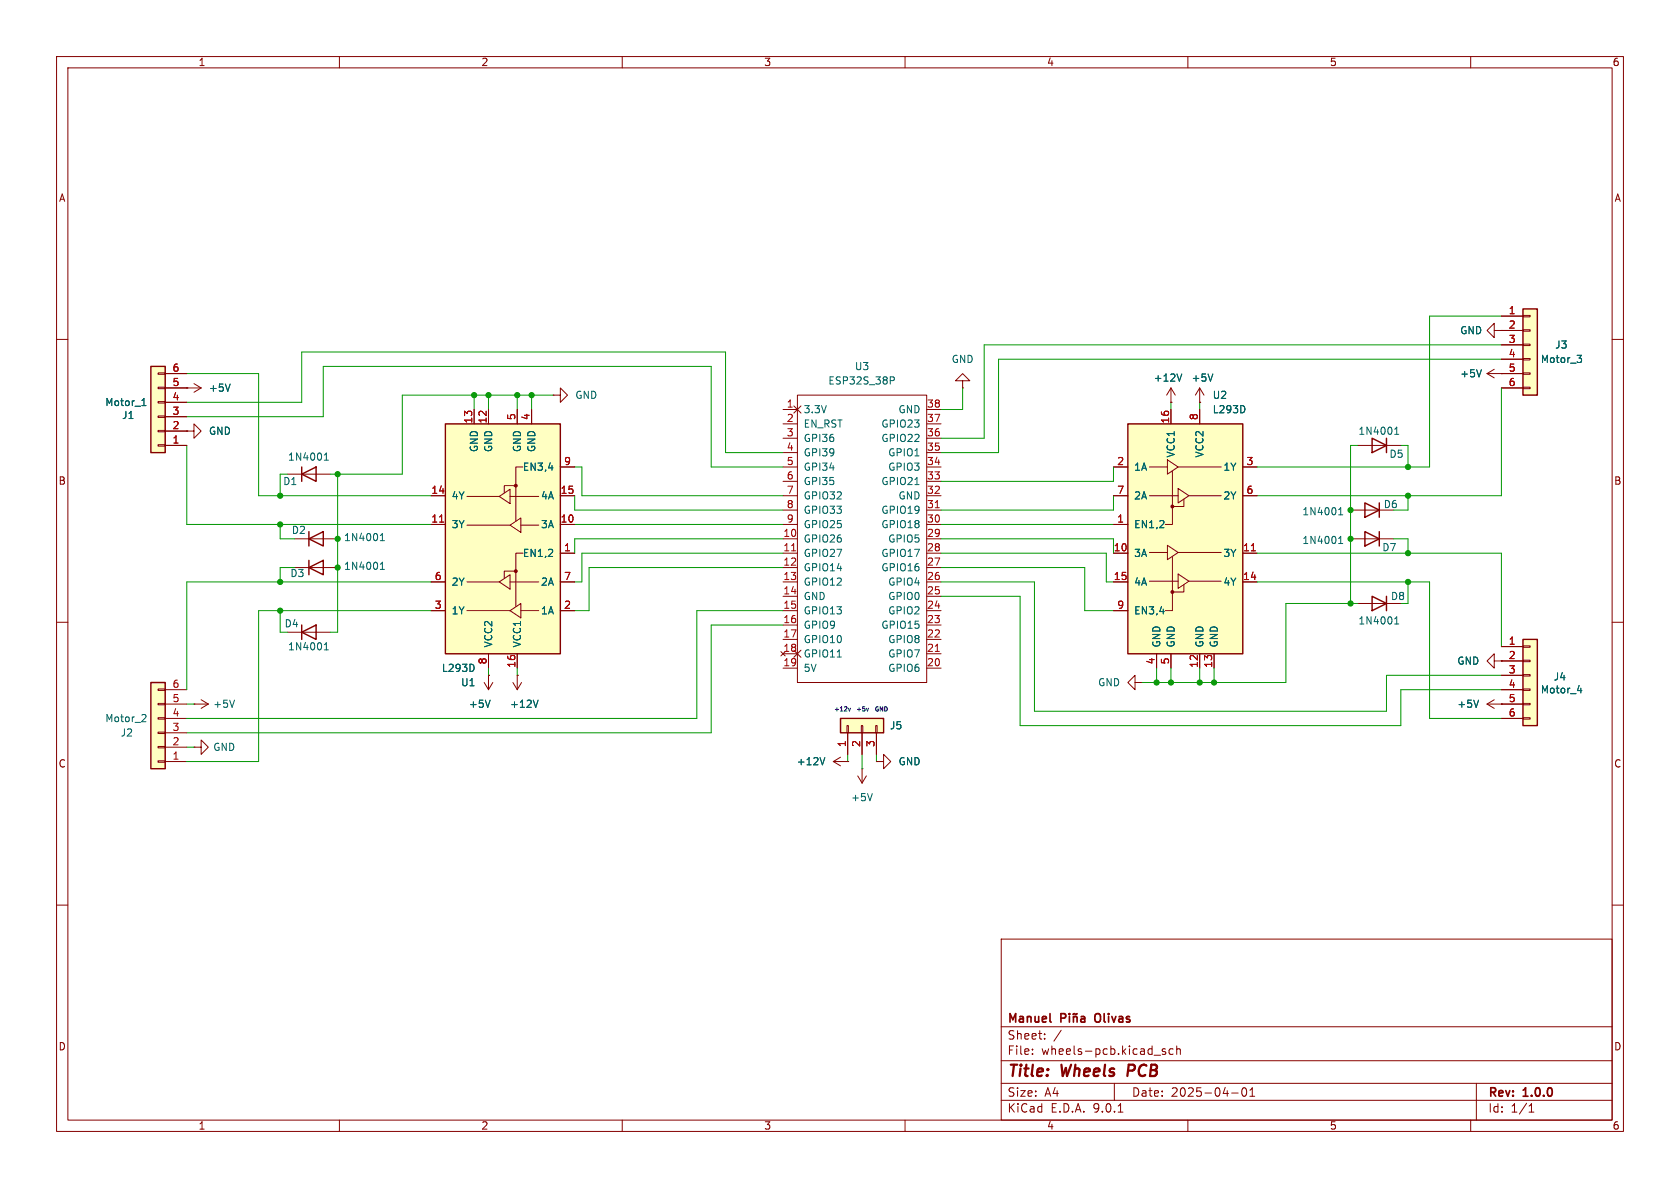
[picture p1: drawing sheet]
<svg xmlns="http://www.w3.org/2000/svg" width="297mm" height="210mm" viewBox="0 0 297 210" stroke-linecap="round" stroke-linejoin="round" font-family="sans-serif">
<g fill="none" stroke="#840000" stroke-width=".18">
<path d="M10 10h277v190h-277zM12 12h273v186h-273zM60 10v2M110 10v2M160 10v2M210 10v2M260 10v2M10 60h2M33 68.6h.1M33 76.2h1.3v-1.3l1.3 1.3-1.3 1.3v-1.3M33 76.2h.1M33 68.6h2.6"/>
<path d="M34.3 67.8l1.3 .8M35.6 68.6l-1.3 .7M212.1 71.1h.1M212.1 68.6l-.8 1.3M212.1 68.6l.8 1.3M212.1 68.6v2.5M285 60h2M10 110h2M285 110h2M10 160h2M177 166h108v32h-108zM285 160h2"/>
<path d="M60 198v2M110 198v2M160 198v2M177 194.5h108M177 191.5h108M177 187.5h108M177 181.5h108M182.5 186.3v.1M182.5 185.5v.1M184.7 183.6v.1M184.7 182.8v.1M187.6 182.1l-1.3 2"/>
<path d="M197 191.5v3M197.7 196.6h.8M204 186.5h1.2M206 185.5l-.3-.1-.2 .2v.2l.5 .2v.3h-.5M207.4 185.5l-.4-.1-.3 .3v.4l.1 .2h.6M208 185.5l.2-.1 .4 .1 .1 .9M208 184.9v1.5M210 198v2M217.7 193.2h1.2M219.7 192.4l.2-.1a.81 .81 0 0 1 .6 .6 .81 .81 0 0 1-.3 .8l-.2 .1a.81 .81 0 0 1-.3-1.4zM221 193.8h.8M221 192.7l.4-.4v1.5"/>
<path d="M260 198v2M261 191.5v6.5M270.3 196.6h.9M270.3 195.5l.4-.4v1.5"/>
</g>
<path d="M199.6 188.2l-.3 2" fill="none" stroke="#840000" stroke-width=".4"/>
<path d="M187.6 180l.7-.1 .1-.2-.1-.4-.2-.1h-.5v1.5M189.1 179.2v.1M189.1 179.7v1M189.8 179.7v1M189.8 179.8l.2-.1 .3 .1 .1 .9M190.4 179.2l-.2 .1-.3-.1-.2 .1M191.1 179.8h.6l.1 .9M193.8 179.3a1.07 1.07 0 0 0 0 1.3M185.7 180.6l.1 .1M191.8 180l-.5 .1a.29 .29 0 0 0-.3 .3 .29 .29 0 0 0 .3 .3l.5-.1" fill="none" stroke="#840000" stroke-width=".3"/>
<path d="M40.7 67.9l-.4 1.3M214.4 66.1l-.4 1.3" fill="none" stroke="#006464" stroke-width=".18"/>
<path d="M26.7 64.8h2.5v15.2h-2.5z" fill="#ffffc2"/>
<path d="M26.7 64.8h2.5v15.2h-2.5z" fill="none" stroke="#840000" stroke-width=".25"/>
<g fill="none" stroke="#840000" stroke-width=".18">
<path d="M27.9 78.6h1.3v.3h-1.3zM27.9 76.1h1.3v.2h-1.3zM27.9 73.5h1.3v.3h-1.3zM27.9 71h1.3v.2h-1.3zM27.9 68.5h1.3v.2h-1.3zM27.9 65.9h1.3v.3h-1.3zM29.2 78.7h3.8M29.2 76.2h3.8M29.2 73.7h3.8M29.2 71.1h3.8M29.2 68.6h3.8M29.2 66h3.8"/>
<path d="M34.3 124.5h.1M34.3 124.5h2.5M35.6 123.7l1.2 .8M36.8 124.5l-1.2 .7"/>
</g>
<path d="M25.1 71.7h.7M25.2 70.7l.2-.3v1.3M41.5 123.8l-.5 1.2" fill="none" stroke="#006464" stroke-width=".18"/>
<path d="M26.7 120.7h2.5v15.2h-2.5z" fill="#ffffc2"/>
<path d="M26.7 120.7h2.5v15.2h-2.5z" fill="none" stroke="#840000" stroke-width=".25"/>
<g fill="none" stroke="#840000" stroke-width=".18">
<path d="M264.2 58.4v-1.2l-1.3 1.2 1.3 1.3v-1.3h1.2M265.4 58.4h.1M262.9 66l1.3 .8M262.9 66h2.5M264.2 65.3l-1.3 .7M265.4 66h.1M27.9 134.5h1.3v.2h-1.3zM27.9 132h1.3v.2h-1.3zM27.9 129.4h1.3v.3h-1.3zM27.9 126.9h1.3v.2h-1.3zM27.9 124.3h1.3v.3h-1.3zM27.9 121.8h1.3v.2h-1.3z"/>
<path d="M29.2 134.6h3.8M29.2 132.1h3.8M29.2 129.5h3.8M29.2 127h3.8M29.2 124.5h3.8M29.2 121.9h3.8"/>
</g>
<path d="M261.9 65.3l-.4 1.3M25.3 126.3l.4 .1 .1 .3-.8 .9h.8" fill="none" stroke="#006464" stroke-width=".18"/>
<path d="M269.2 54.6h2.6v15.3h-2.6z" fill="#ffffc2"/>
<path d="M269.2 54.6h2.6v15.3h-2.6zM242.6 77.5l2.5 1.2-2.5 1.3zM245.1 77.5v2.5" fill="none" stroke="#840000" stroke-width=".25"/>
<g fill="none" stroke="#840000" stroke-width=".18">
<path d="M265.4 55.9h3.8M265.4 58.4h3.8M269.2 55.8h1.3v.2h-1.3zM269.2 58.3h1.3v.2h-1.3zM97.8 69.9h1.3v-1.3l1.2 1.3-1.2 1.2v-1.2M97.8 69.9h.1M138.4 72.4h2.6M138.4 74.9h2.6M138.4 77.5h2.6M140.3 71.8l1.3 1.2M141 69.9h22.8v50.8h-22.8zM141.6 71.8l-1.3 1.2"/>
<path d="M163.8 72.4h2.6M163.8 74.9h2.6M163.8 77.5h2.6M170.2 67.3h1.2l-1.2-1.3-1.3 1.3h1.3v1.3M170.2 68.6h.1M207 71.1h.1M207 68.6l-.8 1.3M207 68.6l.8 1.3M207 68.6v2.5M240 78.7h7.6M265.4 61h3.8M265.4 63.5h3.8"/>
<path d="M265.4 66h3.8M265.4 68.6h3.8M269.2 60.8h1.3v.3h-1.3zM269.2 63.4h1.3v.2h-1.3zM269.2 65.9h1.3v.3h-1.3zM269.2 68.5h1.3v.2h-1.3zM138.4 80h2.6M138.4 82.6h2.6M138.4 85.1h2.6M138.4 87.6h2.6M138.4 90.2h2.6M138.4 92.7h2.6"/>
<path d="M138.4 95.3h2.6M138.4 97.8h2.6M163.8 80h2.6M163.8 82.6h2.6M163.8 85.1h2.6M163.8 87.6h2.6M163.8 90.2h2.6M163.8 92.7h2.6M163.8 95.3h2.6M163.8 97.8h2.6M138.4 100.3h2.6M138.4 102.9h2.6"/>
<path d="M138.4 105.4h2.6M138.4 108h2.6M138.4 110.5h2.6M138.4 113h2.6M138.4 115.6h2.6M138.4 118.1h2.6M140.3 114.9l1.3 1.3M141.6 114.9l-1.3 1.3M163.8 100.3h2.6M163.8 102.9h2.6M163.8 105.4h2.6M163.8 108h2.6"/>
<path d="M163.8 110.5h2.6M163.8 113h2.6M163.8 115.6h2.6M163.8 118.1h2.6M34.3 132.1h1.3v-1.3l1.2 1.3-1.2 1.3v-1.3M34.3 132.1h.1M262.9 124.5l1.3 .7M262.9 124.5h2.5M264.2 123.7l-1.3 .8M265.4 124.5h.1"/>
</g>
<path d="M157.4 66.6h.5l.2 .3-.1 .3-.6 .1M208.9 66.1l-.4 1.3M246.6 76.8h.7M246.6 75.9l.3-.4v1.3M278.8 62.8h.8l-.4 .5 .3 .1 .1 .4-.2 .3h-.4M161.7 85.7h.8M148 116.1h.7M261.4 123.8l-.4 1.2" fill="none" stroke="#006464" stroke-width=".18"/>
<path d="M139.9 97.4h.8M165.3 89.8h.8M165.3 115.2h.8" fill="none" stroke="#a90000" stroke-width=".18"/>
<path d="M269.2 113h2.6v15.3h-2.6z" fill="#ffffc2"/>
<path d="M53.3 83.8l2.6-1.2v2.5zM53.3 82.6v2.5M54.6 99.1v2.5M53.3 111.8l2.6-1.3v2.5zM53.3 110.5v2.5M54.6 100.3l2.5-1.2v2.5zM269.2 113h2.6v15.3h-2.6z" fill="none" stroke="#840000" stroke-width=".25"/>
<g fill="none" stroke="#840000" stroke-width=".18">
<path d="M50.8 83.8h7.6M50.8 111.8h7.6M52.1 100.3h7.6M86.4 119.4h.1M86.4 119.4v2.5M264.2 116.8v-1.2l-1.3 1.2 1.3 1.3v-1.3h1.2M265.4 116.8h.1M265.4 114.3h3.8M265.4 116.8h3.8M265.4 119.4h3.8M269.2 114.2h1.3v.2h-1.3zM269.2 116.7h1.3v.3h-1.3z"/>
<path d="M269.2 119.3h1.3v.2h-1.3zM85.6 120.7l.8 1.2M87.1 120.7l-.7 1.2M265.4 121.9h3.8M265.4 124.5h3.8M265.4 127h3.8M269.2 121.8h1.3v.2h-1.3zM269.2 124.3h1.3v.3h-1.3zM269.2 126.9h1.3v.2h-1.3z"/>
</g>
<path d="M57.3 80.4l.4-.3v1.3M57.3 81.4h.8M67.2 99.7l.4-.3v1.3M57.3 114.9h.8M57.3 114l.4-.4v1.3M67.2 100.7h.8M86.7 123.8l-.5 1.2M278.9 122.1h.8M279.5 121.7v.8" fill="none" stroke="#006464" stroke-width=".18"/>
<path d="M78.7 74.9h20.4v40.7h-20.4z" fill="#ffffc2"/>
<path d="M78.7 74.9h20.4v40.7h-20.4zM54.6 95.3l2.5-1.3v2.5zM54.6 94v2.5M241.3 94l2.5 1.3-2.5 1.2zM243.8 94v2.5" fill="none" stroke="#840000" stroke-width=".25"/>
<g fill="none" stroke="#840000" stroke-width=".18">
<path d="M83.8 72.4v2.5M86.4 72.4v2.5M91.4 72.4v2.5M94 72.4v2.5M52.1 95.3h7.6M76.2 92.7h2.5M76.2 87.6h2.5M82.5 92.8h7.7M82.5 87.8h5.8M88.3 87.8l1.9-1.3v2.5zM90.2 92.8l1.9-1.2v2.5zM90.2 87.8h5"/>
<path d="M91.2 85.9h-2v1.2M92.1 92.8h3.1M92.5 97.8h-1.3v9.4M92.5 82.6h-1.3v9.5M99.1 97.8h2.5M99.1 92.7h2.5M99.1 87.6h2.5M99.1 82.6h2.5M238.8 95.3h7.6M76.2 108h2.5M76.2 102.9h2.5M82.5 108h7.7"/>
<path d="M82.5 102.9h5.8M86.4 115.6v2.5M88.3 102.9l1.9-1.3v2.5zM90.2 108l1.9-1.3v2.5zM90.2 102.9h5M91.2 101h-2v1.2M91.4 115.6v2.5M92.1 108h3.1M99.1 108h2.5M99.1 102.9h2.5M154.9 134.6h1.3v-1.2l1.3 1.2-1.3 1.3v-1.3M154.9 134.6h.1"/>
</g>
<g fill="#840000" stroke="#840000" stroke-width=".18">
<circle cx="91.2" cy="101" r=".25"/>
<circle cx="91.2" cy="85.9" r=".25"/>
</g>
<path d="M77.7 92.3h.7" fill="none" stroke="#a90000" stroke-width=".18"/>
<path d="M67.2 95.6h.8M67.2 94.7l.4-.4v1.3M236.7 96.1h.7M236.7 95.2l.3-.4v1.3M83.8 117.7v.7" fill="none" stroke="#006464" stroke-width=".18"/>
<path d="M199.4 74.9h20.3v40.7h-20.3z" fill="#ffffc2"/>
<path d="M199.4 74.9h20.3v40.7h-20.3z" fill="none" stroke="#840000" stroke-width=".25"/>
<g fill="none" stroke="#840000" stroke-width=".18">
<path d="M207 72.4v2.5M212.1 72.4v2.5M196.8 82.6h2.6M196.8 87.6h2.6M196.8 92.7h2.6M196.8 97.8h2.6M203.2 82.6h3.2M203.2 87.6h5.1M203.2 97.7h3.2M206.4 81.3l1.9 1.3-1.9 1.2zM206.4 96.4l1.9 1.3-1.9 1.2zM207.3 83.3v9.4h-1.3"/>
<path d="M207.3 98.4v9.6h-1.3M208.3 86.4l1.9 1.2-1.9 1.3zM208.3 82.6h7.6M208.3 97.7h7.6M209.3 88.3v1.2h-2M210.2 87.6h5.7M219.7 82.6h2.5M219.7 87.6h2.5M219.7 97.8h2.5M196.8 102.9h2.6M196.8 108h2.6M203.2 102.7h5.1"/>
<path d="M204.5 115.6v2.5M207 115.6v2.5M208.3 101.5l1.9 1.2-1.9 1.3zM209.3 103.4v1.2h-2M210.2 102.7h5.7M212.1 115.6v2.5M214.6 115.6v2.5M219.7 102.9h2.5"/>
</g>
<g fill="#840000" stroke="#840000" stroke-width=".18">
<circle cx="207.3" cy="89.5" r=".25"/>
<circle cx="207.3" cy="104.6" r=".25"/>
</g>
<path d="M221.2 97.4h.7" fill="none" stroke="#a90000" stroke-width=".18"/>
<path d="M220 72v.7" fill="none" stroke="#006464" stroke-width=".18"/>
<path d="M148.6 127h7.6v2.5h-7.6z" fill="#ffffc2"/>
<path d="M241.3 88.9l2.5 1.3-2.5 1.2zM243.8 88.9v2.5M242.6 105.4l2.5 1.3-2.5 1.3zM245.1 105.4v2.6M148.6 127h7.6v2.5h-7.6z" fill="none" stroke="#840000" stroke-width=".25"/>
<g fill="none" stroke="#840000" stroke-width=".18">
<path d="M265.4 58.4h.1M265.4 55.9h3.8M265.4 58.4h3.8M29.2 66h3.8M29.2 68.6h3.8M29.2 78.7h3.8M29.2 76.2h3.8M29.2 73.7h3.8M29.2 71.1h3.8M33 76.2h.1M33 68.6h.1M83.8 72.4v2.5"/>
<path d="M86.4 72.4v2.5M91.4 72.4v2.5M94 72.4v2.5M207 71.1h.1M207 72.4v2.5M212.1 71.1h.1M212.1 72.4v2.5M265.4 66h.1M265.4 61h3.8M265.4 63.5h3.8M265.4 66h3.8M265.4 68.6h3.8"/>
<path d="M76.2 87.6h2.5M76.2 92.7h2.5M99.1 82.6h2.5M99.1 87.6h2.5M99.1 92.7h2.5M99.1 97.8h2.5M196.8 82.6h2.6M196.8 87.6h2.6M196.8 92.7h2.6M196.8 97.8h2.6M219.7 82.6h2.5M219.7 87.6h2.5"/>
<path d="M219.7 97.8h2.5M238.8 90.2h7.6M76.2 102.9h2.5M76.2 108h2.5M86.4 119.4h.1M86.4 115.6v2.5M91.4 119.4h.1M91.4 115.6v2.5M91.4 119.4v2.5M99.1 102.9h2.5M99.1 108h2.5M196.8 102.9h2.6"/>
<path d="M196.8 108h2.6M204.5 115.6v2.5M207 115.6v2.5M212.1 115.6v2.5M214.6 115.6v2.5M219.7 102.9h2.5M240 106.7h7.6M265.4 116.8h.1M265.4 114.3h3.8M265.4 116.8h3.8M265.4 119.4h3.8M90.7 120.7l.7 1.2"/>
<path d="M92.2 120.7l-.8 1.2M147.3 134.6l1.3 .8M147.3 134.6h2.6M148.6 133.9l-1.3 .7M149.7 128.3h.3v1.2h-.3zM149.9 134.6h.1M149.9 129.5v3.9M151.6 137.2l.8 1.2M152.3 128.3h.2v1.2h-.2zM152.4 135.9h.1M152.4 129.5v3.9M152.4 135.9v2.5"/>
<path d="M153.2 137.2l-.8 1.2M154.8 128.3h.3v1.2h-.3zM154.9 134.6h.1M154.9 129.5v3.9M200.7 120.7v-1.3l-1.3 1.3 1.3 1.2v-1.2h1.2M201.9 120.7h.1M265.4 124.5h.1M265.4 121.9h3.8M265.4 124.5h3.8M265.4 127h3.8"/>
</g>
<g fill="none" stroke="#006464" stroke-width=".18">
<path d="M25.1 71.7h.7M25.2 70.7l.2-.3v1.3M40.7 67.9l-.4 1.3M208.9 66.1l-.4 1.3M214.4 66.1l-.4 1.3M220 72v.7M261.9 65.3l-.4 1.3M278.8 62.8h.8l-.4 .5 .3 .1 .1 .4-.2 .3h-.4M236.7 91h.7M236.7 90.1l.3-.4v1.3M83.8 117.7v.7M246.6 110.3h.7"/>
<path d="M246.6 109.4l.3-.4v1.3M86.7 123.8l-.5 1.2M95.1 123.8l-.4 1.2M145.8 133.9l-.4 1.3M261.4 123.8l-.4 1.2M278.9 122.1h.8M279.5 121.7v.8M154.2 140.3l-.4 1.2"/>
</g>
<g fill="none" stroke="#009600" stroke-width=".18">
<path d="M265.4 55.9h-12.7v26.7h-30.5M33 66h12.7v21.6h30.5M33 73.7h24.1v-8.9h68.6v17.8h12.7M33 71.1h20.3v-8.9h75v17.8h10.1M33 78.7v14h43.2M83.8 69.9v2.5M86.4 69.9v2.5M91.4 69.9v2.5M94 69.9v2.5M97.8 69.9h-26.7v13.9h-12.7M170.2 68.6v3.8h-3.8M207 71.1v1.3"/>
<path d="M212.1 71.1v1.3M240 78.7h-1.2v28M247.6 78.7h1.3v3.9M265.4 68.6v19h-43.2M265.4 61h-91.4v16.5h-7.6M265.4 63.5h-88.9v16.5h-10.1M49.5 92.7v2.6h2.6M50.8 83.8h-1.3v3.8M59.7 83.8v28h-1.3M101.6 82.6h1.3v5h35.5M101.6 87.6v2.6h36.8M101.6 92.7h36.8"/>
<path d="M138.4 95.3h-36.8v2.5M138.4 97.8h-35.5v5.1h-1.3M166.4 97.8h29.2v5.1h1.2M166.4 95.3h30.4v2.5M166.4 92.7h30.4M196.8 82.6v2.5h-30.4M196.8 87.6v2.6h-30.4M222.2 97.8h43.2v16.5M246.4 95.3h2.5v2.5M248.9 87.6v2.6h-2.5M49.5 108v3.8h1.3M52.1 100.3h-2.6v2.6"/>
<path d="M76.2 102.9h-43.2v19M76.2 108h-30.5v26.6h-12.7M86.4 118.1v1.3M91.4 118.1v1.3M138.4 100.3h-34.3v7.7h-2.5M138.4 108h-15.2v19h-90.2M138.4 110.5h-12.7v19h-92.7M166.4 102.9h16.5v22.8h62.2v-6.3h20.3M166.4 105.4h13.9v22.9h67.3v-6.4h17.8M166.4 100.3h25.4v7.7h5M204.5 118.1v2.6M207 118.1v2.6"/>
<path d="M212.1 118.1v2.6M214.6 118.1v2.6M222.2 102.9h30.5v24.1h12.7M240 106.7h-12.7v14h-25.4M248.9 102.9v3.8h-1.3M33 124.5h1.3M33 132.1h1.3M149.9 133.4v1.2M152.4 133.4v2.5M154.9 133.4v1.2"/>
</g>
<path d="M150 125.2l.2 .5 .1-.5M153.2 125.2l.2 .5 .1-.5" fill="none" stroke="#0000c2" stroke-width=".18"/>
<path d="M77.7 92.3h.7M221.2 97.4h.7" fill="none" stroke="#a90000" stroke-width=".18"/>
<g fill="#009600" stroke="#009600" stroke-width=".18">
<circle cx="238.8" cy="95.3" r=".46"/>
<circle cx="238.8" cy="106.7" r=".46"/>
<circle cx="238.8" cy="90.2" r=".46"/>
<circle cx="248.9" cy="87.6" r=".46"/>
<circle cx="248.9" cy="82.6" r=".46"/>
<circle cx="49.5" cy="108" r=".46"/>
<circle cx="207" cy="120.7" r=".46"/>
<circle cx="204.5" cy="120.7" r=".46"/>
<circle cx="212.1" cy="120.7" r=".46"/>
<circle cx="214.6" cy="120.7" r=".46"/>
<circle cx="248.9" cy="102.9" r=".46"/>
<circle cx="248.9" cy="97.8" r=".46"/>
<circle cx="59.7" cy="100.3" r=".46"/>
<circle cx="59.7" cy="95.3" r=".46"/>
<circle cx="59.7" cy="83.8" r=".46"/>
<circle cx="49.5" cy="102.9" r=".46"/>
<circle cx="49.5" cy="87.6" r=".46"/>
<circle cx="49.5" cy="92.7" r=".46"/>
<circle cx="83.8" cy="69.9" r=".46"/>
<circle cx="86.4" cy="69.9" r=".46"/>
<circle cx="94" cy="69.9" r=".46"/>
<circle cx="91.4" cy="69.9" r=".46"/>
</g>
<g font-size="2.8" fill="#840000">
<text x="178" y="190.9">Title:</text>
<text x="187.7" y="190.9">Wheels</text>
<text x="200.2" y="190.9">PCB</text>
</g>
<g font-size="2.1" fill="#840000">
<text x="178" y="184">Sheet:</text>
<text x="178" y="181.2">Manuel</text>
<text x="194.3" y="181.2">Olivas</text>
<text x="178" y="186.7">File:</text>
<text x="184.1" y="186.7">wheels-pcb.kicad_sch</text>
<text x="178" y="196.9">KiCad</text>
<text x="178" y="194.1">Size:</text>
<text x="184.7" y="194.1">A4</text>
<text x="185.7" y="196.9">E.D.A.</text>
<text x="193.3" y="196.9">9.0.1</text>
<text x="200" y="194.1">Date:</text>
<text x="207" y="194.1">2025-04-01</text>
<text x="263" y="194.3">Rev:</text>
<text x="263" y="196.9">Id:</text>
<text x="267.1" y="196.9">1/1</text>
<text x="269.4" y="194.3">1.0.0</text>
</g>
<g font-size="1.8" fill="#840000">
<text x="35" y="11.9">1</text>
<text x="85" y="11.9">2</text>
<text x="135" y="11.9">3</text>
<text x="185" y="11.9">4</text>
<text x="235" y="11.9">5</text>
<text x="285" y="11.9">6</text>
<text x="10.3" y="35.9">A</text>
<text x="285.3" y="35.9">A</text>
<text x="10.3" y="85.9">B</text>
<text x="285.3" y="85.9">B</text>
<text x="10.3" y="135.9">C</text>
<text x="285.3" y="135.9">C</text>
<text x="10.3" y="185.9">D</text>
<text x="285.3" y="185.9">D</text>
<text x="35" y="199.9">1</text>
<text x="85" y="199.9">2</text>
<text x="135" y="199.9">3</text>
<text x="185" y="199.9">4</text>
<text x="235" y="199.9">5</text>
<text x="285" y="199.9">6</text>
</g>
<g font-size="1.8" fill="#006464">
<text x="258" y="59.3">GND</text>
<text x="151" y="65.6">U3</text>
<text x="168.1" y="64.4">GND</text>
<text x="272.3" y="64.4">Motor_3</text>
<text x="274.8" y="61.8">J3</text>
<text x="18.5" y="72">Motor_1</text>
<text x="36.8" y="69.4">+5V</text>
<text x="101.6" y="70.7">GND</text>
<text x="146.3" y="68.2">ESP32S_38P</text>
<text x="203.9" y="67.7">+12V</text>
<text x="210.6" y="67.7">+5V</text>
<text x="214.3" y="70.7">U2</text>
<text x="258" y="66.9">+5V</text>
<text x="21.5" y="74.3">J1</text>
<text x="36.8" y="77.1">GND</text>
<text x="142" y="73.3">3.3V</text>
<text x="142" y="75.8">EN_RST</text>
<text x="155.7" y="75.8">GPIO23</text>
<text x="158.7" y="73.3">GND</text>
<text x="214.3" y="73.3">L293D</text>
<text x="240" y="77.1">1N4001</text>
<text x="50.8" y="81.6">1N4001</text>
<text x="84.7" y="80" transform="rotate(-90 84.7 80)">GND</text>
<text x="87.2" y="80" transform="rotate(-90 87.2 80)">GND</text>
<text x="92.3" y="80" transform="rotate(-90 92.3 80)">GND</text>
<text x="92.3" y="83.4">EN3,4</text>
<text x="94.8" y="80" transform="rotate(-90 94.8 80)">GND</text>
<text x="142" y="78.3">GPI36</text>
<text x="142" y="80.9">GPI39</text>
<text x="142" y="83.4">GPI34</text>
<text x="155.7" y="78.3">GPIO22</text>
<text x="156.9" y="80.9">GPIO1</text>
<text x="156.9" y="83.4">GPIO3</text>
<text x="200.4" y="83.4">1A</text>
<text x="207.9" y="81" transform="rotate(-90 207.9 81)">VCC1</text>
<text x="213" y="81" transform="rotate(-90 213 81)">VCC2</text>
<text x="216.2" y="83.4">1Y</text>
<text x="245.5" y="81.1">D5</text>
<text x="50" y="86">D1</text>
<text x="79.8" y="88.5">4Y</text>
<text x="95.5" y="88.5">4A</text>
<text x="142" y="86">GPI35</text>
<text x="142" y="88.5">GPIO32</text>
<text x="155.7" y="86">GPIO21</text>
<text x="158.7" y="88.5">GND</text>
<text x="200.4" y="88.5">2A</text>
<text x="216.2" y="88.5">2Y</text>
<text x="51.5" y="94.6">D2</text>
<text x="60.7" y="95.9">1N4001</text>
<text x="79.8" y="93.6">3Y</text>
<text x="95.5" y="93.6">3A</text>
<text x="142" y="91">GPIO33</text>
<text x="142" y="93.6">GPIO25</text>
<text x="155.7" y="91">GPIO19</text>
<text x="155.7" y="93.6">GPIO18</text>
<text x="200.4" y="93.6">EN1,2</text>
<text x="230.1" y="91.3">1N4001</text>
<text x="244.5" y="90">D6</text>
<text x="60.7" y="100.9">1N4001</text>
<text x="92.3" y="98.7">EN1,2</text>
<text x="142" y="96.1">GPIO26</text>
<text x="142" y="98.7">GPIO27</text>
<text x="142" y="101.2">GPIO14</text>
<text x="155.7" y="98.7">GPIO17</text>
<text x="155.7" y="101.2">GPIO16</text>
<text x="156.9" y="96.1">GPIO5</text>
<text x="200.4" y="98.7">3A</text>
<text x="216.2" y="98.7">3Y</text>
<text x="230.1" y="96.4">1N4001</text>
<text x="244.3" y="97.6">D7</text>
<text x="51.2" y="102.2">D3</text>
<text x="79.8" y="103.7">2Y</text>
<text x="95.5" y="103.7">2A</text>
<text x="142" y="103.7">GPIO12</text>
<text x="142" y="106.3">GND</text>
<text x="156.9" y="103.7">GPIO4</text>
<text x="156.9" y="106.3">GPIO0</text>
<text x="200.4" y="103.7">4A</text>
<text x="216.2" y="103.7">4Y</text>
<text x="245.8" y="106.3">D8</text>
<text x="50.2" y="111.1">D4</text>
<text x="79.8" y="108.8">1Y</text>
<text x="95.5" y="108.8">1A</text>
<text x="142" y="108.8">GPIO13</text>
<text x="142" y="111.4">GPIO9</text>
<text x="142" y="113.9">GPIO10</text>
<text x="155.7" y="111.4">GPIO15</text>
<text x="156.9" y="108.8">GPIO2</text>
<text x="156.9" y="113.9">GPIO8</text>
<text x="200.4" y="108.8">EN3,4</text>
<text x="240" y="110.6">1N4001</text>
<text x="50.8" y="115.2">1N4001</text>
<text x="78" y="119">L293D</text>
<text x="87.2" y="114.6" transform="rotate(-90 87.2 114.6)">VCC2</text>
<text x="92.3" y="114.6" transform="rotate(-90 92.3 114.6)">VCC1</text>
<text x="142" y="116.4">GPIO11</text>
<text x="142" y="119">5V</text>
<text x="156.9" y="116.4">GPIO7</text>
<text x="156.9" y="119">GPIO6</text>
<text x="205.3" y="114.6" transform="rotate(-90 205.3 114.6)">GND</text>
<text x="207.9" y="114.6" transform="rotate(-90 207.9 114.6)">GND</text>
<text x="213" y="114.6" transform="rotate(-90 213 114.6)">GND</text>
<text x="215.5" y="114.6" transform="rotate(-90 215.5 114.6)">GND</text>
<text x="257.5" y="117.7">GND</text>
<text x="37.6" y="125.3">+5V</text>
<text x="81.4" y="121.5">U1</text>
<text x="82.8" y="125.3">+5V</text>
<text x="90.1" y="125.3">+12V</text>
<text x="194" y="121.5">GND</text>
<text x="257.5" y="125.3">+5V</text>
<text x="272.3" y="122.8">Motor_4</text>
<text x="274.6" y="120.5">J4</text>
<text x="18.5" y="127.9">Motor_2</text>
<text x="21.2" y="130.4">J2</text>
<text x="157.2" y="129.1">J5</text>
<text x="37.6" y="132.9">GND</text>
<text x="140.8" y="135.5">+12V</text>
<text x="158.8" y="135.5">GND</text>
<text x="150.4" y="141.8">+5V</text>
</g>
<g font-size="1.8" fill="#a90000">
<text x="266.6" y="55.6">1</text>
<text x="266.6" y="58.2">2</text>
<text x="30.4" y="65.8">6</text>
<text x="266.6" y="60.7">3</text>
<text x="266.6" y="63.2">4</text>
<text x="266.6" y="65.8">5</text>
<text x="30.4" y="70.9">4</text>
<text x="30.4" y="68.3">5</text>
<text x="266.6" y="68.3">6</text>
<text x="30.4" y="75.9">2</text>
<text x="30.4" y="73.4">3</text>
<text x="83.6" y="75" transform="rotate(-90 83.6 75)">13</text>
<text x="86.1" y="75" transform="rotate(-90 86.1 75)">12</text>
<text x="91.2" y="74.4" transform="rotate(-90 91.2 74.4)">5</text>
<text x="93.7" y="74.4" transform="rotate(-90 93.7 74.4)">4</text>
<text x="139" y="72.1">1</text>
<text x="139" y="74.7">2</text>
<text x="139" y="77.2">3</text>
<text x="163.8" y="72.1">38</text>
<text x="163.8" y="74.7">37</text>
<text x="163.8" y="77.2">36</text>
<text x="206.8" y="75" transform="rotate(-90 206.8 75)">16</text>
<text x="211.8" y="74.4" transform="rotate(-90 211.8 74.4)">8</text>
<text x="30.4" y="78.5">1</text>
<text x="99.6" y="82.3">9</text>
<text x="139" y="79.8">4</text>
<text x="139" y="82.3">5</text>
<text x="163.8" y="79.8">35</text>
<text x="163.8" y="82.3">34</text>
<text x="197.4" y="82.3">2</text>
<text x="220.3" y="82.3">3</text>
<text x="76.2" y="87.4">14</text>
<text x="99" y="87.4">15</text>
<text x="139" y="84.8">6</text>
<text x="139" y="87.4">7</text>
<text x="139" y="89.9">8</text>
<text x="163.8" y="84.8">33</text>
<text x="163.8" y="87.4">32</text>
<text x="163.8" y="89.9">31</text>
<text x="197.4" y="87.4">7</text>
<text x="220.3" y="87.4">6</text>
<text x="76.2" y="92.5">11</text>
<text x="99" y="92.5">10</text>
<text x="138.4" y="95">10</text>
<text x="139" y="92.5">9</text>
<text x="163.8" y="92.5">30</text>
<text x="163.8" y="95">29</text>
<text x="197.4" y="92.5">1</text>
<text x="99.6" y="97.5">1</text>
<text x="138.4" y="97.5">11</text>
<text x="138.4" y="100.1">12</text>
<text x="163.8" y="97.5">28</text>
<text x="163.8" y="100.1">27</text>
<text x="196.8" y="97.5">10</text>
<text x="219.7" y="97.5">11</text>
<text x="76.8" y="107.7">3</text>
<text x="76.8" y="102.6">6</text>
<text x="99.6" y="107.7">2</text>
<text x="99.6" y="102.6">7</text>
<text x="138.4" y="102.6">13</text>
<text x="138.4" y="105.2">14</text>
<text x="138.4" y="107.7">15</text>
<text x="163.8" y="102.6">26</text>
<text x="163.8" y="105.2">25</text>
<text x="163.8" y="107.7">24</text>
<text x="196.8" y="102.6">15</text>
<text x="197.4" y="107.7">9</text>
<text x="219.7" y="102.6">14</text>
<text x="138.4" y="110.2">16</text>
<text x="138.4" y="112.8">17</text>
<text x="163.8" y="110.2">23</text>
<text x="163.8" y="112.8">22</text>
<text x="86.1" y="117.5" transform="rotate(-90 86.1 117.5)">8</text>
<text x="91.2" y="118.2" transform="rotate(-90 91.2 118.2)">16</text>
<text x="138.4" y="115.3">18</text>
<text x="138.4" y="117.9">19</text>
<text x="163.8" y="115.3">21</text>
<text x="163.8" y="117.9">20</text>
<text x="204.2" y="117.5" transform="rotate(-90 204.2 117.5)">4</text>
<text x="206.8" y="117.5" transform="rotate(-90 206.8 117.5)">5</text>
<text x="211.8" y="118.2" transform="rotate(-90 211.8 118.2)">12</text>
<text x="214.4" y="118.2" transform="rotate(-90 214.4 118.2)">13</text>
<text x="266.6" y="114">1</text>
<text x="266.6" y="116.6">2</text>
<text x="266.6" y="119.1">3</text>
<text x="30.4" y="124.2">5</text>
<text x="30.4" y="121.7">6</text>
<text x="266.6" y="121.7">4</text>
<text x="266.6" y="124.2">5</text>
<text x="30.4" y="131.8">2</text>
<text x="30.4" y="129.3">3</text>
<text x="30.4" y="126.7">4</text>
<text x="266.6" y="126.7">6</text>
<text x="30.4" y="134.4">1</text>
<text x="149.6" y="132.2" transform="rotate(-90 149.6 132.2)">1</text>
<text x="152.1" y="132.2" transform="rotate(-90 152.1 132.2)">2</text>
<text x="154.7" y="132.2" transform="rotate(-90 154.7 132.2)">3</text>
</g>
<g font-size="1.1" fill="#0000c2">
<text x="147.3" y="126">+12v</text>
<text x="151.2" y="126">+5v</text>
<text x="154.5" y="126">GND</text>
</g>
</svg>
